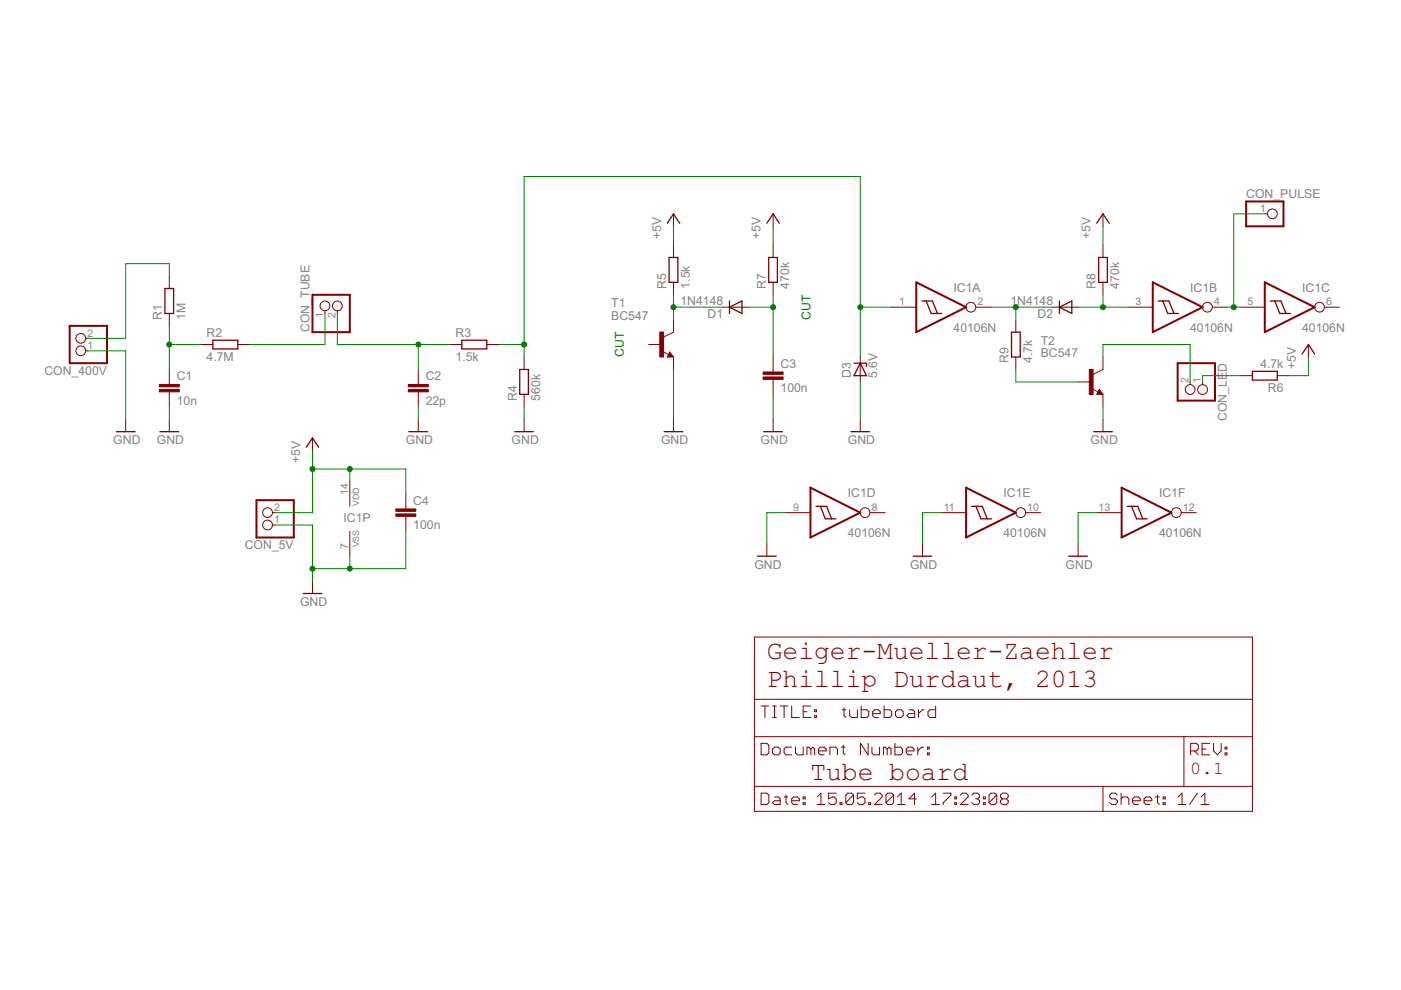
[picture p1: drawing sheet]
<svg xmlns="http://www.w3.org/2000/svg" width="297mm" height="210mm" viewBox="0 0 297 210" stroke-linecap="round" stroke-linejoin="round" font-family="sans-serif">
<g fill="none" stroke="#800000" stroke-width=".21">
<path d="M35.9 58.5v2.7M142.8 45.3v2.7M142.8 51.9v2.7M142.8 59.9v2.6M163.9 45.3v2.7M163.9 51.9v2.7M163.9 59.9v2.6M233.8 45.3v2.7M233.8 51.9v2.7M233.8 59.9v2.6M268.2 45.3h.6M18.2 74.4h.5"/>
<path d="M18.2 71.7h.5M35.9 66.5v2.6M35.9 78.3v3.2M42.5 73h2.6M50.4 73h2.6M68.9 65.9v.6M71.5 65.9v.6M88.7 78.3v3.2M95.3 73h2.6M103.2 73h2.6M111.1 75.7v2.6M137.5 73h2.6"/>
<path d="M140.5 74.5l1.3 .7M142 74.6l.8 1.1h-1.3zM142.8 67.8v2.6l-2.1 1.1M142.8 75.7v2.6M153.4 65.1h5.2M163.9 75.7v3.2M182.4 75.7v5.3M189 65.1h5.3M206.9 65.1h3.2M215.4 67.8v2.6M215.4 75.7v2.6M223.3 65.1h5.3"/>
<path d="M233.8 75.7v2.6l-2.1 1.1M239.1 65.1h5.3M257 65.1h3.2M262.9 65.1h5.3M262.9 79.7h2.6M270.8 79.7h2.7M277.4 73v2.7M280.8 65.1h3.2M26.6 88.9v2.6M35.9 83.1v3.2M35.9 88.9v2.6M66.3 92.9v2.6"/>
<path d="M88.7 83.1v3.2M88.7 88.9v2.6M111.1 83.6v2.7M111.1 88.9v2.6M142.8 88.9v2.6M163.9 80.5v3.1M163.9 88.9v2.6M182.4 88.9v2.6M228.6 81h2.6M231.5 82.4l1.3 .7M233.1 82.5l.7 1.1h-1.3zM233.8 83.6v2.7"/>
<path d="M233.8 88.9v2.6M252.3 81v.6M255 81v.6M57.7 108.7h.6M57.7 111.3h.6M74.2 102.1v5.3M74.2 112.6v5.3M86 104.7v3.2M86 109.5v3.1M162.6 115.3v2.6M166.5 108.7h5.3M184.4 108.7h3.3"/>
<path d="M195.6 115.3v2.6M199.5 108.7h5.3M217.4 108.7h3.3M228.6 115.3v2.6M232.5 108.7h5.3M250.4 108.7h3.2M66.3 123.2v2.6M160 135.1h105.5v36.9h-105.5zM160 156.2h105.5M160 148.3h105.5M161.4 157.6h1.2l.4 .4v1.6l-.4 .4h-1.2zM161.4 149.7h1.6"/>
<path d="M162.2 149.7v2.4M163.8 158.8l.4-.4h.8l.4 .4v.8l-.4 .4h-.8l-.4-.4zM163.8 149.7h.8M163.8 152.1h.8M164.2 149.7v2.4M165.4 149.7h1.6M166.2 149.7v2.4M167.9 149.7v2.4h1.6M167.9 158.4h-1.3l-.4 .4v.8l.4 .4h1.3M168.7 158.4v1.2l.4 .4h1.2v-1.6M170.3 150.9h.8M171.9 149.7h-1.6v2.4h1.6"/>
<path d="M171.9 158.8l-.4-.4h-.4v1.6M171.9 158.8l.4-.4 .4 .4v1.2M171.9 158.8v1.2M172.7 151.7h.4v.4h-.4zM172.7 150.5h.4v.4h-.4zM173.5 159.2h1.7v-.4l-.5-.4h-.8l-.4 .4v.8l.4 .4h.8M178.4 158.4h.8M178.5 150.5h.8M178.8 158v1.6l.4 .4M178.9 150.1v1.6l.4 .4M180.1 150.5v1.2l.5 .4h1.2v-1.6M182.6 149.7v2.4h1.2l.4-.4v-.8l-.4-.4h-1.2"/>
<path d="M184.1 157.6v2.4l-1.7-2.4v2.4M184.9 158.4v1.2l.4 .4h1.2v-1.6M185 151.3h1.6v-.4l-.4-.4h-.8l-.4 .4v.8l.4 .4h.8M187.5 149.7v2.4h1.2l.4-.4v-.8l-.4-.4h-1.2M188.1 158.8l-.4-.4h-.4v1.6M188.1 158.8v1.2M188.1 158.8l.4-.4 .4 .4v1.2M189.7 157.6v2.4h1.2l.4-.4v-.8l-.4-.4h-1.2M189.9 150.9l.4-.4h.8l.4 .4v.8l-.4 .4h-.8l-.4-.4zM192.2 159.2h1.6v-.4l-.4-.4h-.8l-.4 .4v.8l.4 .4h.8M192.7 150.5h.8l.4 .4v1.2h-1.2l-.4-.4 .4-.4h1.2M194.6 158.4v1.6"/>
<path d="M194.7 150.5v1.6M195.8 158.4h-.4l-.8 .8M195.9 150.5h-.4l-.8 .8M196.6 159.6h.4v.4h-.4zM196.6 158.4h.4v.4h-.4zM198.4 149.7v2.4h-1.2l-.4-.4v-.8l.4-.4h1.2M251 156.2v10.5M252.4 159.2h1.2l.5-.4v-.8l-.5-.4h-1.2v2.4M253.2 159.2l.9 .8M254.9 158.8h.8M256.5 157.6h-1.6v2.4h1.6M257.3 157.6v1.6l.8 .8 .8-.8v-1.6"/>
<path d="M259.7 159.6h.4v.4h-.4zM259.7 158.4h.4v.4h-.4zM160 166.7h105.5M161.4 168.2h1.2l.4 .4v1.6l-.4 .4h-1.2zM164.2 169h.8l.4 .4v1.2h-1.2l-.4-.4 .4-.4h1.2M166.2 169h.8M166.6 168.6v1.6l.4 .4M167.9 169.8h1.6v-.4l-.4-.4h-.8l-.4 .4v.8l.4 .4h.8M170.3 170.2h.4v.4h-.4zM170.3 169h.4v.4h-.4zM173.2 170.6h1.7M173.2 169l.9-.8v2.4"/>
<path d="M176 160v-1.6h1.2l.4 .4v1.2M177.3 168.2h-1.6v1.2l.8-.4h.4l.4 .4v.8l-.4 .4h-.8l-.4-.4M178.1 170.2h.4v.4h-.4zM181 168.6v1.6l-.4 .4h-.9l-.4-.4M181 168.6l-.4-.4h-.9l-.4 .4v1.6M181 168.6l-1.7 1.6M183.4 168.2h-1.6v1.2l.8-.4h.4l.4 .4v.8l-.4 .4h-.8l-.4-.4M184.2 170.2h.4v.4h-.4zM185.4 168.6l.4-.4h.8l.4 .4v.4l-1.6 1.6h1.6M189.5 168.6v1.6l-.5 .4h-.8l-.4-.4M189.5 168.6l-.5-.4h-.8l-.4 .4v1.6M189.5 168.6l-1.7 1.6"/>
<path d="M190.3 170.6h1.6M190.3 169l.8-.8v2.4M194.3 169.4h-1.6l1.2-1.2v2.4M197.5 170.6h1.7M197.5 169l.9-.8v2.4M200 168.2h1.6v.4l-1.6 1.6v.4M202.4 170.2h.4v.4h-.4zM202.4 169h.4v.4h-.4zM203.6 168.6l.4-.4h.9l.4 .4v.4l-1.7 1.6h1.7M206.1 168.6l.4-.4h.8l.4 .4v.4l-.4 .4M206.9 169.4h.4M207.3 169.4l.4 .4v.4l-.4 .4h-.8l-.4-.4"/>
<path d="M208.5 170.2h.4v.4h-.4zM208.5 169h.4v.4h-.4zM211.3 168.6v1.6l-.4 .4h-.8l-.4-.4M211.3 168.6l-.4-.4h-.8l-.4 .4v1.6M211.3 168.6l-1.6 1.6M212.5 169.4l-.4 .4v.4l.4 .4h.9l.4-.4v-.4l-.4-.4M212.5 169.4l-.4-.4v-.4l.4-.4h.9l.4 .4v.4l-.4 .4M212.5 169.4h.9M233.8 166.7v5.3M236.9 168.6l-.4-.4h-.8l-.4 .4v.4l.4 .4h.8l.4 .4v.4l-.4 .4h-.8l-.4-.4M237.7 169.4l.4-.4h.8l.4 .4v1.2M237.7 168.2v2.4"/>
<path d="M240.1 169.8h1.7v-.4l-.4-.4h-.9l-.4 .4v.8l.4 .4h.9M242.6 169.8h1.6v-.4l-.4-.4h-.8l-.4 .4v.8l.4 .4h.8M245 169h.8M245.4 168.6v1.6l.4 .4M246.6 170.2h.4v.4h-.4zM246.6 169h.4v.4h-.4zM249.8 170.6h1.6M249.8 169l.8-.8v2.4M253.9 168.2l-1.7 2.4M254.7 170.6h1.6M254.7 169l.8-.8v2.4"/>
<circle cx="269.8" cy="45.3" r="1.04"/>
<circle cx="17.1" cy="71.7" r="1.04"/>
<circle cx="17.1" cy="74.4" r="1.04"/>
<circle cx="68.9" cy="64.9" r="1.04"/>
<circle cx="71.5" cy="64.9" r="1.04"/>
<circle cx="205.8" cy="65.1" r="1.04"/>
<circle cx="256" cy="65.1" r="1.04"/>
<circle cx="279.8" cy="65.1" r="1.04"/>
<circle cx="252.3" cy="82.6" r="1.04"/>
<circle cx="255" cy="82.6" r="1.04"/>
<circle cx="56.7" cy="108.7" r="1.04"/>
<circle cx="56.7" cy="111.3" r="1.04"/>
<circle cx="183.4" cy="108.7" r="1.04"/>
<circle cx="216.4" cy="108.7" r="1.04"/>
<circle cx="249.4" cy="108.7" r="1.04"/>
</g>
<g fill="#800000" stroke="#800000" stroke-width=".21">
<path d="M33.8 82.6h4.2v.5h-4.2z"/>
<path d="M33.8 81.5h4.2v.5h-4.2z"/>
<path d="M86.6 82.6h4.2v.5h-4.2z"/>
<path d="M86.6 81.5h4.2v.5h-4.2z"/>
<path d="M139.9 70.4h.8v5.3h-.8z"/>
<path d="M161.8 79.9h4.2v.5h-4.2z"/>
<path d="M161.8 78.9h4.2v.5h-4.2z"/>
<path d="M230.9 78.3h.9v5.3h-.9z"/>
<path d="M83.9 109h4.3v.5h-4.3z"/>
<path d="M83.9 107.9h4.3v.5h-4.3z"/>
</g>
<g fill="none" stroke="#800000" stroke-width=".28">
<path d="M141.5 47.3l1.3-2 1.3 2M141.9 54.6h1.8v5.3h-1.8zM162.6 47.3l1.3-2 1.3 2M163 54.6h1.8v5.3h-1.8zM232.5 47.3l1.3-2 1.4 2M232.9 54.6h1.9v5.3h-1.9zM35 61.2h1.8v5.3h-1.8zM45.1 72.1h5.3v1.9h-5.3zM97.9 72.1h5.3v1.9h-5.3zM110.2 78.3h1.8v5.3h-1.8zM142 75.2l.1 .2h-.4l.3-.5 .5 .7h-.8M154.7 65.1l2.6-1.3v2.7z"/>
<path d="M154.7 63.8v2.7M181.1 77h2.6v.7M182.4 77l1.3 2.7h-2.6zM195.5 63.8h2.2l1.1 2.7M196.4 63.8l1 2.7h2.3M214.5 70.4h1.8v5.3h-1.8zM224.6 65.1l2.6-1.3v2.7zM224.6 63.8v2.7M245.6 63.8h2.2l1.1 2.7M246.5 63.8l1.1 2.7h2.2M265.5 78.7h5.3v1.9h-5.3zM269.3 63.8h2.3l1 2.7"/>
<path d="M270.3 63.8l1 2.7h2.3M276.1 75l1.3-2 1.3 2M24.7 91.5h3.9M33.9 91.5h4M64.9 94.8l1.4-1.9 1.3 1.9M86.7 91.5h4M109.1 91.5h4M140.8 91.5h4M161.9 91.5h4M180.4 91.5h4M231.9 91.5h3.9M233.1 83.1l.1 .3h-.4l.3-.6 .5 .7h-.8"/>
<path d="M160.6 117.9h4M173 107.4h2.3l1 2.6M173.9 107.4l1.1 2.6h2.2M193.6 117.9h4M206 107.4h2.3l1 2.6M206.9 107.4l1.1 2.6h2.2M226.6 117.9h3.9M239 107.4h2.2l1.1 2.6M239.9 107.4l1.1 2.6h2.2M64.3 125.8h3.9"/>
</g>
<path d="M194.3 59.9l10.5 5.2-10.5 5.3zM244.4 59.9l10.6 5.2-10.6 5.3zM264.2 42.7h7.9v5.3h-7.9zM268.2 59.9l10.5 5.2-10.5 5.3zM14.8 69.1h7.9v7.9h-7.9zM66.3 62.5h7.9v7.9h-7.9zM249.7 77h7.9v7.9h-7.9zM54.4 106h7.9v8h-7.9zM171.8 103.4l10.6 5.3-10.6 5.3zM204.8 103.4l10.6 5.3-10.6 5.3zM237.8 103.4l10.6 5.3-10.6 5.3z" fill="none" stroke="#800000" stroke-width=".42"/>
<g fill="none" stroke="#008000" stroke-width=".21">
<path d="M35.9 58.5v-2.6h-9.3v15.8h-7.9M142.8 48v3.9M163.9 48v3.9M233.8 48v3.9M268.2 45.3h-6.6v19.8M18.7 74.4h7.9v14.5M35.9 69.1v9.2M35.9 73h6.6M68.9 66.5v6.5h-15.9M71.5 66.5v6.5h23.8M88.7 73v5.3M105.8 73h5.3"/>
<path d="M111.1 75.7v-38.3h71.3v38.3M142.8 62.5v5.3M142.8 78.3v10.6M142.8 65.1h10.6M158.6 65.1h5.3M163.9 62.5v13.2M182.4 65.1h6.6M210.1 65.1h13.2M215.4 65.1v2.7M215.4 78.3v2.7h13.2M228.6 65.1h10.5M233.8 62.5v2.6"/>
<path d="M233.8 75.7v-2.7h18.5v8M260.2 65.1h2.7M262.9 79.7h-7.9v1.3M277.4 75.7v4h-3.9M35.9 86.3v2.6M66.3 95.5v13.2h-8M66.3 99.4h19.7v5.3M74.2 99.4v2.7M88.7 86.3v2.6M111.1 86.3v2.6M163.9 83.6v5.3M182.4 81v7.9"/>
<path d="M233.8 86.3v2.6M58.3 111.3h8v11.9M74.2 117.9v2.7M86 112.6v8h-19.7M166.5 108.7h-3.9v6.6M199.5 108.7h-3.9v6.6M232.5 108.7h-3.9v6.6"/>
</g>
<g fill="#008000" stroke="#008000" stroke-width=".21">
<circle cx="66.3" cy="120.6" r=".53"/>
<circle cx="74.2" cy="120.6" r=".53"/>
<circle cx="66.3" cy="99.4" r=".53"/>
<circle cx="74.2" cy="99.4" r=".53"/>
<circle cx="35.9" cy="73" r=".53"/>
<circle cx="88.7" cy="73" r=".53"/>
<circle cx="142.8" cy="65.1" r=".53"/>
<circle cx="163.9" cy="65.1" r=".53"/>
<circle cx="215.4" cy="65.1" r=".53"/>
<circle cx="233.8" cy="65.1" r=".53"/>
<circle cx="261.6" cy="65.1" r=".53"/>
<circle cx="182.4" cy="65.1" r=".53"/>
<circle cx="111.1" cy="73" r=".53"/>
</g>
<g font-size="6.3" fill="#800000">
<text x="162.6" y="139.7">Geiger-Mueller-Zaehler</text>
<text x="162.6" y="145.6">Phillip Durdaut, 2013</text>
<text x="171.8" y="165.4">Tube board</text>
</g>
<text font-size="4.4" fill="#800000" x="252.3" y="164.1">0.1</text>
<g font-size="2.9" fill="#808080">
<text x="264.2" y="42">CON_PULSE</text>
<text x="140.2" y="50.6" transform="rotate(-90 140.2 50.6)">+5V</text>
<text x="161.3" y="50.6" transform="rotate(-90 161.3 50.6)">+5V</text>
<text x="231.2" y="50.6" transform="rotate(-90 231.2 50.6)">+5V</text>
<text x="129.6" y="65.1">T1</text>
<text x="141.2" y="61.2" transform="rotate(-90 141.2 61.2)">R5</text>
<text x="144.3" y="64.6">1N4148</text>
<text x="146.2" y="61.2" transform="rotate(-90 146.2 61.2)">1.5k</text>
<text x="162.4" y="61.2" transform="rotate(-90 162.4 61.2)">R7</text>
<text x="167.3" y="61.2" transform="rotate(-90 167.3 61.2)">470k</text>
<text x="202.2" y="61.8">IC1A</text>
<text x="214.2" y="64.6">1N4148</text>
<text x="232.3" y="61.2" transform="rotate(-90 232.3 61.2)">R8</text>
<text x="237.3" y="61.2" transform="rotate(-90 237.3 61.2)">470k</text>
<text x="252.3" y="61.8">IC1B</text>
<text x="276.1" y="61.8">IC1C</text>
<text x="34.3" y="67.8" transform="rotate(-90 34.3 67.8)">R1</text>
<text x="39.3" y="67.8" transform="rotate(-90 39.3 67.8)">1M</text>
<text x="43.8" y="71.5">R2</text>
<text x="65.6" y="70.4" transform="rotate(-90 65.6 70.4)">CON_TUBE</text>
<text x="96.6" y="71.5">R3</text>
<text x="129.6" y="67.8">BC547</text>
<text x="150" y="67.5">D1</text>
<text x="202.2" y="70.4">40106N</text>
<text x="220" y="67.5">D2</text>
<text x="252.3" y="70.4">40106N</text>
<text x="276.1" y="70.4">40106N</text>
<text x="43.8" y="76.5">4.7M</text>
<text x="96.6" y="76.5">1.5k</text>
<text x="165.5" y="77.9">C3</text>
<text x="213.8" y="77" transform="rotate(-90 213.8 77)">R9</text>
<text x="218.8" y="77" transform="rotate(-90 218.8 77)">4.7k</text>
<text x="220.7" y="75.7">BC547</text>
<text x="220.7" y="73.1">T2</text>
<text x="9.4" y="79.5">CON_400V</text>
<text x="37.5" y="80.6">C1</text>
<text x="90.3" y="80.6">C2</text>
<text x="165.5" y="83.2">100n</text>
<text x="180.4" y="80.2" transform="rotate(-90 180.4 80.2)">D3</text>
<text x="185.9" y="80.2" transform="rotate(-90 185.9 80.2)">5.6V</text>
<text x="260.1" y="78.9" transform="rotate(-90 260.1 78.9)">D</text>
<text x="267.2" y="78.1">4.7k</text>
<text x="268.8" y="83.1">R6</text>
<text x="274.8" y="78.3" transform="rotate(-90 274.8 78.3)">+5V</text>
<text x="37.5" y="85.9">10n</text>
<text x="90.3" y="85.9">22p</text>
<text x="109.6" y="84.9" transform="rotate(-90 109.6 84.9)">R4</text>
<text x="114.6" y="84.9" transform="rotate(-90 114.6 84.9)">560k</text>
<text x="260.1" y="89.3" transform="rotate(-90 260.1 89.3)">CON_LE</text>
<text x="24" y="94.2">GND</text>
<text x="33.3" y="94.2">GND</text>
<text x="86" y="94.2">GND</text>
<text x="108.5" y="94.2">GND</text>
<text x="140.2" y="94.2">GND</text>
<text x="161.3" y="94.2">GND</text>
<text x="179.7" y="94.2">GND</text>
<text x="231.2" y="94.2">GND</text>
<text x="63.6" y="98.1" transform="rotate(-90 63.6 98.1)">+5V</text>
<text x="87.6" y="107">C4</text>
<text x="179.7" y="105.4">IC1D</text>
<text x="212.7" y="105.4">IC1E</text>
<text x="245.7" y="105.4">IC1F</text>
<text x="72.8" y="110.7">IC1P</text>
<text x="87.6" y="112.2">100n</text>
<text x="179.7" y="114">40106N</text>
<text x="212.7" y="114">40106N</text>
<text x="245.7" y="114">40106N</text>
<text x="51.9" y="116.5">CON_5V</text>
<text x="159.9" y="120.6">GND</text>
<text x="192.9" y="120.6">GND</text>
<text x="225.9" y="120.6">GND</text>
<text x="63.6" y="128.5">GND</text>
</g>
<g font-size="2.9" fill="#008000">
<text x="171.8" y="67.8" transform="rotate(-90 171.8 67.8)">CUT</text>
<text x="132.2" y="75.7" transform="rotate(-90 132.2 75.7)">CUT</text>
</g>
<g font-size="2.5" fill="#808080">
<text x="267.1" y="45">1</text>
<text x="190.6" y="64.8">1</text>
<text x="207.2" y="64.8">2</text>
<text x="240.8" y="64.8">3</text>
<text x="257.4" y="64.8">4</text>
<text x="264.5" y="64.8">5</text>
<text x="281.2" y="64.8">6</text>
<text x="18.5" y="71.4">2</text>
<text x="68.5" y="67.5" transform="rotate(-90 68.5 67.5)">1</text>
<text x="71.2" y="67.5" transform="rotate(-90 71.2 67.5)">2</text>
<text x="18.5" y="74">1</text>
<text x="252" y="81.2" transform="rotate(-90 252 81.2)">2</text>
<text x="254.6" y="81.2" transform="rotate(-90 254.6 81.2)">1</text>
<text x="73.8" y="104.9" transform="rotate(-90 73.8 104.9)">14</text>
<text x="58.1" y="111">1</text>
<text x="58.1" y="108.3">2</text>
<text x="168.2" y="108.3">9</text>
<text x="184.8" y="108.3">8</text>
<text x="200.1" y="108.3">11</text>
<text x="217.8" y="108.3">10</text>
<text x="232.9" y="108.3">13</text>
<text x="250.8" y="108.3">12</text>
<text x="73.8" y="116.3" transform="rotate(-90 73.8 116.3)">7</text>
</g>
<g font-size="2.1" fill="#808080">
<text x="76.1" y="107.4" transform="rotate(-90 76.1 107.4)">VDD</text>
<text x="76.1" y="116.1" transform="rotate(-90 76.1 116.1)">VSS</text>
</g>
</svg>
